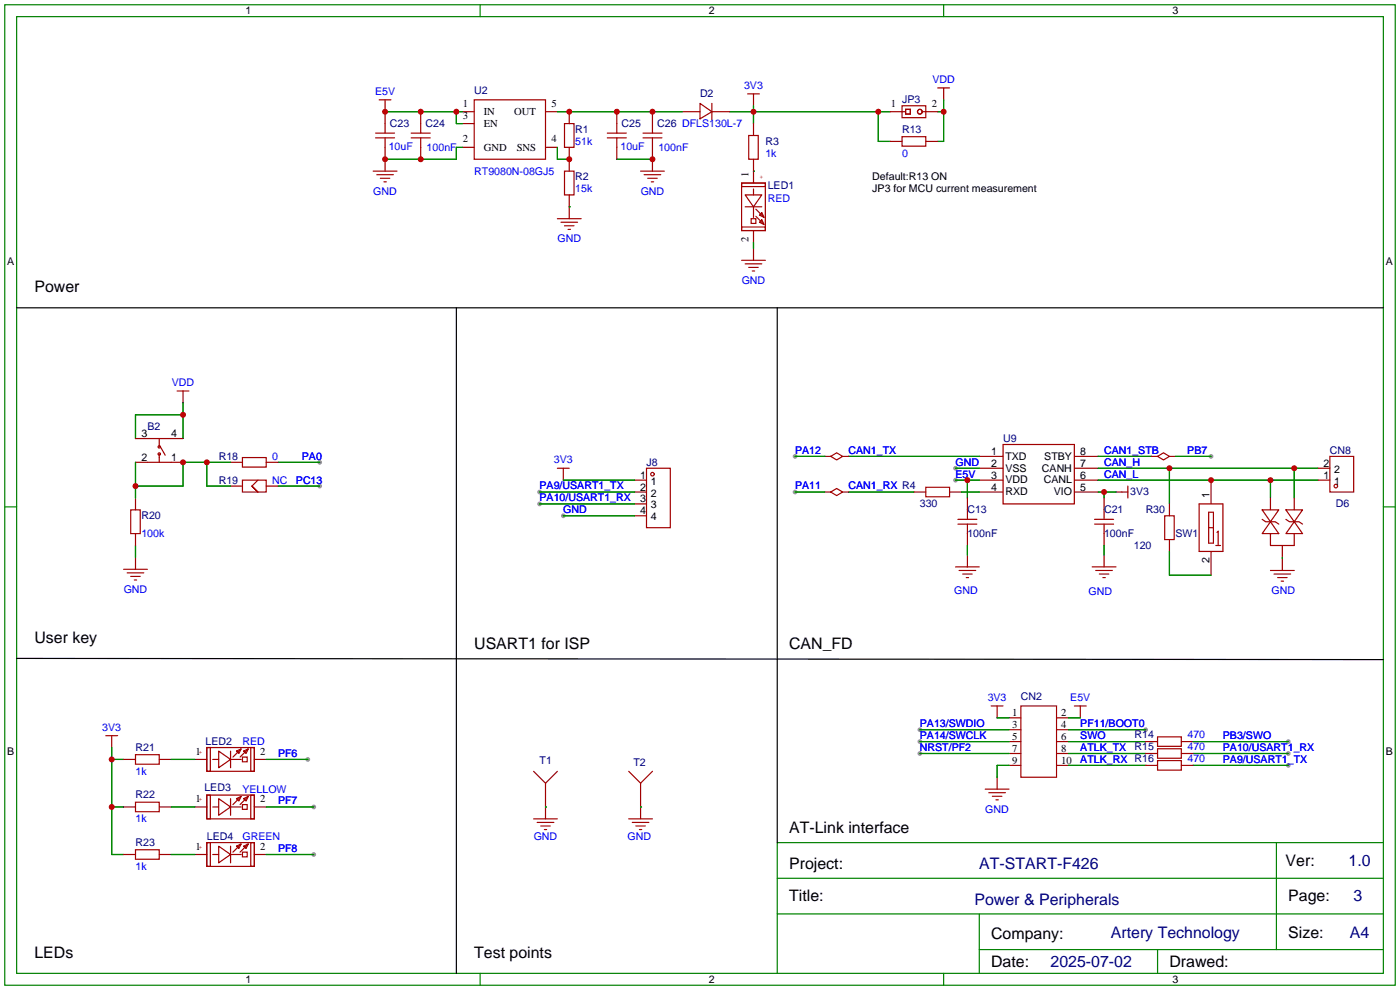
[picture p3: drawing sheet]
<svg xmlns="http://www.w3.org/2000/svg" width="299mm" height="212mm" viewBox="0 0 299 212" stroke-linecap="round" stroke-linejoin="round" font-family="sans-serif">
<g fill="#999">
<circle cx="68.3" cy="103.9" r=".51"/>
<circle cx="68.3" cy="98.8" r=".51"/>
<circle cx="65.8" cy="162.3" r=".51"/>
<circle cx="67.1" cy="182.6" r=".51"/>
<circle cx="67.1" cy="172.5" r=".51"/>
<circle cx="275.3" cy="161" r=".51"/>
<circle cx="275.3" cy="163.6" r=".51"/>
<circle cx="244.9" cy="156" r=".51"/>
<circle cx="196.6" cy="156" r=".51"/>
<circle cx="196.6" cy="158.5" r=".51"/>
<circle cx="196.6" cy="161" r=".51"/>
<circle cx="275.3" cy="158.5" r=".51"/>
<circle cx="204.2" cy="100.1" r=".51"/>
<circle cx="204.2" cy="102.6" r=".51"/>
<circle cx="258.8" cy="97.5" r=".51"/>
<circle cx="169.9" cy="97.5" r=".51"/>
<circle cx="169.9" cy="105.2" r=".51"/>
<circle cx="120.4" cy="110.2" r=".51"/>
<circle cx="115.3" cy="107.7" r=".51"/>
<circle cx="115.3" cy="105.2" r=".51"/>
</g>
<g fill="none" stroke="#a10000" stroke-width=".25">
<path d="M200.4 18.8h2.5M201.7 18.8v2.5M79.8 36.6h5M80.3 28.4h4M80.3 29.5h4M80.5 37.3h3.6M81 21.3h2.6M81.3 38.1h2M82 38.9h.5M82.3 34h.1M82.3 23.9h.1M82.3 21.3v7.1"/>
<path d="M82.3 29.5v7.1M87.9 28.4h4M87.9 29.5h4M89.9 23.9v4.5M89.9 29.5v4.5M98.8 23.9h2.5M98.8 31.5h2.5M98.8 26.4h2.5M101.3 21.3h15.3v12.7h-15.3zM116.6 23.9h2.5M116.6 31.5h2.5M120.6 36.6h2.1v5.1h-2.1z"/>
<path d="M120.6 26.4h2.1v5.1h-2.1zM121.7 23.9v2.5M121.7 31.5v5.1M129.8 28.4h4.1M129.8 29.5h4.1M131.8 23.9v4.5M131.8 29.5v4.5M136.9 36.6h5.1M137.4 28.4h4.1M137.4 29.5h4.1M137.7 37.3h3.5M138.4 38.1h2.1"/>
<path d="M139.2 38.9h.5M139.4 34h.1M139.4 23.9v4.5M139.4 29.5v7.1M145.8 23.9h3.8M149.6 22.1l2.5 1.8-2.5 1.5zM152.1 23.9h3.9M152.1 22.1v3.6M158.5 39.1h5.1v10.2h-5.1zM158.5 39.1h5.1v.8h-5.1zM159.8 20.1h2.5M160 29h2.1v5h-2.1z"/>
<path d="M161 20.1v2.5M161 26.4v2.6M161 34v5.1M161 22.6h.1M190.2 23.9h3.3M190.2 30.2h2.6M192.8 22.6h5.1v2.5h-5.1zM192.8 29.2h5.1v2h-5.1zM193.5 23.4h1.1v1h-1.1zM197.1 23.9h3.3M197.9 30.2h2.5M201.7 21.3h.1"/>
<path d="M119.1 46.7h5.1M119.9 47.5h3.5M120.6 48.3h2.1M121.4 49h.5M121.7 44.2h.1M121.7 41.7v5M158.5 48.5h5.1v.8h-5.1zM158.5 55.6h5.1M159.3 41.7h3.5l-1.8 2.5zM159.3 56.4h3.5M159.3 44.2h3.5M160 57.2h2.1"/>
<path d="M160.5 46.7h1v1.1h-1zM160.8 57.9h.5M161 53.1h.1M161 40.4v1.3M161 44.2v2.3M161 49.3v2.5M161 53.1v2.5M161.5 44.7l1.6 1.5M161.5 46.2l1.6 1.6M162.8 47l.5 1-1-.5zM162.8 45.5l.5 1-1-.5zM29 93.7h10.1"/>
<path d="M29 98.8h10.1M34 93.7v1.8M34 97v1.8M34.3 95.5l1 1.8M37.8 83.6h2.6M39.1 83.6v2.5M39.1 86.1h.1M49.3 98.8h2.5M51.8 97.8h5.1v2h-5.1zM56.9 98.8h2.5M176.3 97.5h1.2M177.5 97.5l1.3-.7 1.3 .7-1.3 .8z"/>
<path d="M180.1 97.5h1.3M209.3 97.5h5.1M214.4 95h15.2v12.7h-15.2zM229.6 97.5h5.1M246.1 97.5h1.3M247.4 97.5l1.3-.7 1.2 .7-1.2 .8zM249.9 97.5h1.3M284.2 97.5h5.1v7.7h-5.1zM27.9 109h2.1v5h-2.1zM29 119.1h.1M29 106.4v2.6M29 114v2.6"/>
<path d="M29 119.1v2.6M49.3 103.9h2.5M51.8 102.6h5.1v2.6h-5.1zM53.8 103.9l1.3 1.3-1.3-1.3M55.1 102.6l-1.3 1.3M56.9 103.9h2.5M119.1 100.1h2.6M120.4 100.1v2.5M120.4 102.6h.1M135.6 102.6h2.6M135.6 105.2h2.6M135.6 107.7h2.6"/>
<path d="M135.6 110.2h2.6M138.2 100.1h5.1v12.7h-5.1zM176.3 105.2h1.2M177.5 105.2l1.3-.8 1.3 .8-1.3 .7zM180.1 105.2h1.3M195.3 105.2h2.6M197.9 104.1h5v2.1h-5zM202.9 105.2h2.6M204.7 112h4.1M204.7 111h4.1M206.8 106.4v4.6M206.8 112v4.6"/>
<path d="M206.8 118.6v2.6M209.3 100.1h5.1M209.3 102.6h5.1M209.3 105.2h5.1M229.6 100.1h5.1M229.6 102.6h5.1M229.6 105.2h5.1M233.9 112h4.1M233.9 111h4.1M236 106.4v4.6M236 112v4.6M236 118.6v2.6"/>
<path d="M238.5 105.2h2.5M241 103.9v2.5M248.9 110.2h2.1v5.1h-2.1zM249.9 107.7v2.5M249.9 115.3v2.6M256.3 107.7h5.1v10.2h-5.1zM258.3 109.5h1v6.6h-1zM258.3 112.8h1M258.8 102.6v5.1M258.8 117.9v5M259.8 116.6h1.1M260.1 113.8l.2-.3v3.1"/>
<path d="M269.7 109h3.6l-1.8 2.5zM269.7 111l.8 .5h2l.8 .5M271.5 111.5l1.8 2.5h-3.6zM271.5 114v2.6h5.1v-2.6M271.5 106.4v2.6M274.1 116.6v2.5M274.1 119.4v2.5M274.8 109h3.6l-1.8 2.5zM274.8 111l.8 .5h2l.8 .5M276.6 111.5l1.8 2.5h-3.6zM276.6 106.4v2.6M281.7 100.1h2.5"/>
<path d="M281.7 102.6h2.5M26.4 121.7h5.1M27.2 122.4h3.5M27.9 123.2h2.1M28.7 124h.5M204.2 121.2h5.1M205 121.9h3.5M205.7 122.7h2.1M206.5 123.4h.5M233.4 121.2h5.1M234.2 121.9h3.5M234.9 122.7h2.1"/>
<path d="M235.7 123.4h.5M271.5 121.9h5.1M272.3 122.7h3.5M273 123.4h2.1M273.8 124.2h.5M22.6 157.2h2.5M23.9 157.2v2.6M23.9 159.8h.1M44.2 159.8h10.2v5h-10.2zM44.2 159.8h.8v5h-.8zM53.6 159.8h.8v5h-.8zM211.8 150.9h2.6"/>
<path d="M213.1 150.9v2.5M215.6 153.4h2.6M215.6 156h2.6M215.6 158.5h2.6M218.2 150.9h7.6v15.2h-7.6zM225.8 153.4h2.5M225.8 156h2.5M225.8 158.5h2.5M229.6 150.9h2.6M230.9 153.4h.1M230.9 150.9v2.5M244.9 158.5h2.5"/>
<path d="M247.4 157.5h5.1v2h-5.1zM252.5 158.5h2.5M26.4 162.3h2.6M26.4 172.5h2.6M29 161.3h5v2h-5zM29 171.5h5v2h-5zM34 162.3h2.6M34 172.5h2.6M41.7 162.3h2.5M41.7 172.5h2.5M44.2 169.9h10.2v5.1h-10.2zM44.2 169.9h.8v5.1h-.8z"/>
<path d="M45.5 162.3h1.2M45.5 172.5h1.2M46.7 160.5l2.6 1.8-2.6 1.8zM46.7 170.7l2.6 1.8-2.6 1.7zM49.3 160.5v3.6M49.3 170.7v3.5M49.3 162.3h2.3M49.3 172.5h2.3M50.5 160.5l1.1-.5-.5 1zM50.5 170.7l1.1-.5-.5 1zM51.3 160.3l-1.5 1.5M51.3 170.4l-1.5 1.6"/>
<path d="M51.8 161.8h1v1h-1zM51.8 172h1v1h-1zM52.1 160.5l1-.5-.5 1zM52.1 170.7l1-.5-.5 1zM52.8 160.3l-1.5 1.5M52.8 170.4l-1.5 1.6M53.6 169.9h.8v5.1h-.8zM54.4 162.3h2.5M54.4 172.5h2.5M114 164.8l2.6 2.6M114 175h5.1M114.8 175.8h3.6"/>
<path d="M115.6 176.5h2M116.3 177.3h.5M116.6 172.5h.1M116.6 167.4v7.6M119.1 164.8l-2.5 2.6M134.4 175h5M134.4 164.8l2.5 2.6M135.1 175.8h3.6M135.9 176.5h2M136.7 177.3h.5M136.9 172.5h.1M136.9 167.4v7.6"/>
<path d="M139.4 164.8l-2.5 2.6M210.6 168.7h5M211.3 169.4h3.6M212.1 170.2h2M212.9 170.9h.5M213.1 166.1h.1M213.1 166.1v2.6M215.6 161h2.6M215.6 163.6h2.6M225.8 161h2.5M225.8 163.6h2.5M244.9 161h2.5"/>
<path d="M244.9 163.6h2.5M247.4 160h5.1v2.1h-5.1zM247.4 162.6h5.1v2h-5.1zM252.5 161h2.5M252.5 163.6h2.5M26.4 182.6h2.6M29 181.6h5v2h-5zM34 182.6h2.6M41.7 182.6h2.5M44.2 180.1h10.2v5.1h-10.2zM44.2 180.1h.8v5.1h-.8zM45.5 182.6h1.2"/>
<path d="M46.7 180.8l2.6 1.8-2.6 1.8zM49.3 180.8v3.6M49.3 182.6h2.3M50.5 180.8l1.1-.5-.5 1.1zM51.3 180.6l-1.5 1.5M51.8 182.1h1v1h-1zM52.1 180.8l1-.5-.5 1.1zM52.8 180.6l-1.5 1.5M53.6 180.1h.8v5.1h-.8zM54.4 182.6h2.5"/>
<circle cx="196.6" cy="23.9" r=".51"/>
<circle cx="34" cy="95.5" r=".25"/>
<circle cx="34" cy="97" r=".25"/>
<circle cx="139.4" cy="101.3" r=".38"/>
<circle cx="285.5" cy="103.9" r=".38"/>
</g>
<g fill="none" stroke="#008700" stroke-width=".25">
<path d="M82.3 23.9h16.5M97.5 23.9v2.5h1.3M98.8 31.5h-1.3v2.5h-15.2M119.1 23.9h26.7M119.1 31.5v2.5h2.6M131.8 34h7.6M156 23.9h34.2M161 36.6h.1M161 22.6v3.8M187.7 23.9v6.3h2.5M200.4 23.9h1.3M201.7 21.3v8.9h-1.3"/>
<path d="M121.7 44.2h.1M161 51.8v1.3M29 98.8v7.6M39.1 86.1v7.6M39.1 88.6h-10.1v5.1M44.2 98.8v5.1h5.1M49.3 98.8h-10.2v5.1h-10.1M59.4 98.8h8.9M169.9 97.5h6.4M181.4 97.5h27.9M234.7 97.5h11.4M251.2 97.5h7.6"/>
<path d="M29 116.6v2.5M59.4 103.9h8.9M115.3 105.2h20.3M115.3 107.7h20.3M120.4 102.6h15.2M120.4 110.2h15.2M169.9 105.2h6.4M181.4 105.2h13.9M204.2 100.1h5.1M204.2 102.6h5.1M205.5 105.2h3.8M206.8 102.6v3.8"/>
<path d="M206.8 116.6v2M234.7 100.1h47M234.7 102.6h47M234.7 105.2h3.8M236 105.2v1.2M236 116.6v2M249.9 100.1v7.6M249.9 117.9v5h8.9M271.5 102.6v3.8M274.1 119.1v.3M276.6 100.1v6.3M23.9 159.8v22.8h2.5"/>
<path d="M196.6 158.5h19M196.6 156h19M213.1 153.4h2.5M228.3 153.4h2.6M228.3 158.5h16.6M228.3 156h16.6M255 158.5h20.3M23.9 172.5h2.5M23.9 162.3h2.5M36.6 172.5h5.1M36.6 162.3h5.1M56.9 172.5h10.2"/>
<path d="M56.9 162.3h8.9M116.6 172.5h.1M136.9 172.5h.1M196.6 161h19M215.6 163.6h-2.5v2.5M228.3 163.6h16.6M228.3 161h16.6M255 163.6h20.3M255 161h20.3M36.6 182.6h5.1M56.9 182.6h10.2"/>
</g>
<g fill="none" stroke="#008000" stroke-width=".25">
<path d="M1 1h297.2v209.6h-297.2zM3.6 3.6h292.1v204.4h-292.1zM102.6 1v2.6M201.7 1v2.6M1 108.3h2.6M295.7 108.3h2.5M209.3 195.3v12.7M272.8 180.1v22.8M295.7 195.3h-129.6v12.7M295.7 187.7h-129.6v7.6M295.7 180.1h-129.6v7.6M102.6 208v2.6"/>
<path d="M201.7 208v2.6M209.3 202.9h86.4M247.4 202.9v5.1"/>
</g>
<path d="M3.6 65.8h292.1M97.5 65.8v142.2M166.1 65.8v114.3M3.6 140.7l292.1 .3" fill="none" stroke="#000" stroke-width=".25"/>
<g fill="#c00">
<circle cx="161" cy="23.9" r=".63"/>
<circle cx="187.7" cy="23.9" r=".63"/>
<circle cx="201.7" cy="23.9" r=".63"/>
<circle cx="39.1" cy="88.6" r=".63"/>
<circle cx="23.9" cy="172.5" r=".63"/>
<circle cx="23.9" cy="162.3" r=".63"/>
<circle cx="82.3" cy="34" r=".63"/>
<circle cx="89.9" cy="34" r=".63"/>
<circle cx="97.5" cy="23.9" r=".63"/>
<circle cx="82.3" cy="23.9" r=".63"/>
<circle cx="89.9" cy="23.9" r=".63"/>
<circle cx="139.4" cy="34" r=".63"/>
<circle cx="121.7" cy="23.9" r=".63"/>
<circle cx="139.4" cy="23.9" r=".63"/>
<circle cx="131.8" cy="23.9" r=".63"/>
<circle cx="121.7" cy="34" r=".63"/>
<circle cx="29" cy="103.9" r=".63"/>
<circle cx="39.1" cy="98.8" r=".63"/>
<circle cx="44.2" cy="98.8" r=".63"/>
<circle cx="206.8" cy="102.6" r=".63"/>
<circle cx="236" cy="105.2" r=".63"/>
<circle cx="249.9" cy="100.1" r=".63"/>
<circle cx="276.6" cy="100.1" r=".63"/>
<circle cx="258.8" cy="102.6" r=".63"/>
<circle cx="271.5" cy="102.6" r=".63"/>
</g>
<g font-size="3.4">
<text x="7.4" y="62.4">Power</text>
<text x="7.4" y="137.4">User key</text>
<text x="101.3" y="138.6">USART1 for ISP</text>
<text x="168.7" y="138.6">CAN_FD</text>
<text x="168.7" y="178">AT-Link interface</text>
<text x="168.7" y="185.6">Project:</text>
<text x="274.8" y="185">Ver:</text>
<text x="168.7" y="192.6">Title:</text>
<text x="275.3" y="192.6">Page:</text>
<text x="211.8" y="200.6">Company:</text>
<text x="275.3" y="200.5">Size:</text>
<text x="7.4" y="204.7">LEDs</text>
<text x="101.3" y="204.7">Test points</text>
<text x="211.8" y="206.6">Date:</text>
<text x="249.9" y="206.6">Drawed:</text>
</g>
<g font-size="3.4" fill="#000080">
<text x="209.3" y="185.6">AT-START-F426</text>
<text x="288.2" y="185">1.0</text>
<text x="208.3" y="193.4">Power &amp; Peripherals</text>
<text x="289.3" y="192.6">3</text>
<text x="237.4" y="200.5">Artery Technology</text>
<text x="288.5" y="200.5">A4</text>
<text x="224.5" y="206.7">2025-07-02</text>
</g>
<g font-size="2.3">
<text x="52.5" y="3">1</text>
<text x="151.5" y="3">2</text>
<text x="250.6" y="3">3</text>
<text x="98.9" y="22.8">1</text>
<text x="117.9" y="22.8">5</text>
<text x="190.4" y="22.8">1</text>
<text x="199.1" y="22.8">2</text>
<text x="98.9" y="25.4">3</text>
<text x="103.4" y="24.6">IN</text>
<text x="103.4" y="27.1">EN</text>
<text x="109.9" y="24.6">OUT</text>
<text x="98.9" y="30.4">2</text>
<text x="103.4" y="32.2">GND</text>
<text x="110.4" y="32.2">SNS</text>
<text x="117.9" y="30.4">4</text>
<text x="160" y="37.8" transform="rotate(-90 160 37.8)">1</text>
<text x="186.4" y="41.1">JP3 for MCU current measurement</text>
<text x="186.4" y="38.6">Default:R13 ON</text>
<text x="160" y="51.7" transform="rotate(-90 160 51.7)">2</text>
<text x="1.5" y="56.7">A</text>
<text x="296.2" y="56.7">A</text>
<text x="30.2" y="93.4">3</text>
<text x="36.6" y="93.4">4</text>
<text x="30.2" y="98.5">2</text>
<text x="36.6" y="98.5">1</text>
<text x="211.8" y="97.2">1</text>
<text x="211.8" y="99.8">2</text>
<text x="214.9" y="98.2">TXD</text>
<text x="214.9" y="100.8">VSS</text>
<text x="222.7" y="100.8">CANH</text>
<text x="223.2" y="98.2">STBY</text>
<text x="230.9" y="99.8">7</text>
<text x="230.9" y="97.2">8</text>
<text x="282.8" y="99.8">2</text>
<text x="285.2" y="101">2</text>
<text x="136.8" y="102.3">1</text>
<text x="136.8" y="104.8">2</text>
<text x="136.8" y="107.4">3</text>
<text x="139.1" y="103.6">1</text>
<text x="139.1" y="106.1">2</text>
<text x="211.8" y="102.3">3</text>
<text x="211.8" y="104.8">4</text>
<text x="214.9" y="103.3">VDD</text>
<text x="214.9" y="105.9">RXD</text>
<text x="223.1" y="103.3">CANL</text>
<text x="225.2" y="105.9">VIO</text>
<text x="230.9" y="104.8">5</text>
<text x="230.9" y="102.3">6</text>
<text x="258.5" y="106.4" transform="rotate(-90 258.5 106.4)">1</text>
<text x="282.8" y="102.3">1</text>
<text x="285.2" y="103.6">1</text>
<text x="136.8" y="109.9">4</text>
<text x="139.1" y="108.7">3</text>
<text x="139.1" y="111.2">4</text>
<text x="258.5" y="120.4" transform="rotate(-90 258.5 120.4)">2</text>
<text x="216.3" y="153.1">1</text>
<text x="216.3" y="155.7">3</text>
<text x="226.8" y="153.1">2</text>
<text x="226.8" y="155.7">4</text>
<text x="1.5" y="161.4">B</text>
<text x="41.8" y="161.3">1</text>
<text x="55.6" y="161.3">2</text>
<text x="216.3" y="158.2">5</text>
<text x="216.3" y="160.7">7</text>
<text x="226.8" y="158.2">6</text>
<text x="226.8" y="160.7">8</text>
<text x="296.2" y="161.4">B</text>
<text x="216.3" y="163.3">9</text>
<text x="226.8" y="163.3">10</text>
<text x="41.8" y="171.4">1</text>
<text x="55.6" y="171.4">2</text>
<text x="41.8" y="181.6">1</text>
<text x="55.6" y="181.6">2</text>
<text x="52.5" y="210">1</text>
<text x="151.5" y="210">2</text>
<text x="250.6" y="210">3</text>
</g>
<g font-size="2.3" fill="#00f">
<text x="199.3" y="17.7">VDD</text>
<text x="80.2" y="20.3">E5V</text>
<text x="159" y="19">3V3</text>
<text x="83.1" y="32.1">10uF</text>
<text x="91.2" y="32.2">100nF</text>
<text x="122.9" y="31">51k</text>
<text x="132.6" y="32.1">10uF</text>
<text x="140.7" y="32.2">100nF</text>
<text x="163.6" y="33.5">1k</text>
<text x="192.8" y="33.5">0</text>
<text x="79.8" y="41.6">GND</text>
<text x="101.3" y="37.3">RT9080N-08GJ5</text>
<text x="122.9" y="41.1">15k</text>
<text x="136.9" y="41.6">GND</text>
<text x="164.1" y="43.1">RED</text>
<text x="119.1" y="51.8">GND</text>
<text x="158.5" y="60.7">GND</text>
<text x="36.7" y="82.5">VDD</text>
<text x="58.2" y="98.3">0</text>
<text x="64.5" y="98.3">PA0</text>
<text x="118.4" y="99">3V3</text>
<text x="169.9" y="97">PA12</text>
<text x="181.4" y="97">CAN1_TX</text>
<text x="204.2" y="99.5">GND</text>
<text x="236" y="97">CAN1_STB</text>
<text x="236" y="99.5">CAN_H</text>
<text x="253.7" y="97">PB7</text>
<text x="58.2" y="103.3">NC</text>
<text x="63.2" y="103.3">PC13</text>
<text x="115.3" y="107.2">PA10/USART1_RX</text>
<text x="115.3" y="104.6">PA9/USART1_TX</text>
<text x="169.9" y="104.6">PA11</text>
<text x="181.4" y="104.6">CAN1_RX R4</text>
<text x="204.2" y="102.1">E5V</text>
<text x="236" y="102.1">CAN_L</text>
<text x="120.4" y="109.7">GND</text>
<text x="30.2" y="114.8">100k</text>
<text x="26.4" y="126.7">GND</text>
<text x="204" y="127">GND</text>
<text x="232.7" y="127.2">GND</text>
<text x="271.8" y="127">GND</text>
<text x="211.1" y="149.8">3V3</text>
<text x="228.7" y="149.8">E5V</text>
<text x="196.6" y="155.4">PA13/SWDIO</text>
<text x="230.9" y="155.4">PF11/BOOT0</text>
<text x="21.9" y="156.2">3V3</text>
<text x="51.8" y="159.2">RED</text>
<text x="59.4" y="161.8">PF6</text>
<text x="196.6" y="158">PA14/SWCLK</text>
<text x="196.6" y="160.5">NRST/PF2</text>
<text x="230.9" y="160.5">ATLK_TX</text>
<text x="230.9" y="158">SWO</text>
<text x="253.8" y="160.3">470</text>
<text x="253.8" y="157.7">470</text>
<text x="261.4" y="160.5">PA10/USART1_RX</text>
<text x="261.4" y="158">PB3/SWO</text>
<text x="29" y="165.6">1k</text>
<text x="230.9" y="163">ATLK_RX R16</text>
<text x="253.8" y="162.8">470</text>
<text x="261.4" y="163">PA9/USART1_TX</text>
<text x="51.8" y="169.4">YELLOW</text>
<text x="59.4" y="171.9">PF7</text>
<text x="210.6" y="173.7">GND</text>
<text x="29" y="175.7">1k</text>
<text x="51.8" y="179.5">GREEN</text>
<text x="114.1" y="179.5">GND</text>
<text x="134.1" y="179.5">GND</text>
<text x="29" y="185.9">1k</text>
<text x="59.4" y="182.1">PF8</text>
</g>
<g font-size="2.3" fill="#000080">
<text x="101.3" y="20">U2</text>
<text x="149.6" y="20.8">D2</text>
<text x="192.8" y="22.1">JP3</text>
<text x="83.3" y="27.1">C23</text>
<text x="90.9" y="27.1">C24</text>
<text x="122.9" y="28.4">R1</text>
<text x="132.8" y="27.1">C25</text>
<text x="140.5" y="27.1">C26 DFLS130L-7</text>
<text x="192.8" y="28.4">R13</text>
<text x="163.6" y="31">R3</text>
<text x="122.9" y="38.6">R2</text>
<text x="164.1" y="40.4">LED1</text>
<text x="31.5" y="91.9">B2</text>
<text x="214.4" y="94.5">U9</text>
<text x="46.7" y="98.3">R18</text>
<text x="138.2" y="99.5">J8</text>
<text x="284.2" y="97">CN8</text>
<text x="46.7" y="103.3">R19</text>
<text x="241.6" y="105.9">3V3</text>
<text x="30.2" y="111">R20</text>
<text x="196.6" y="108.4">330</text>
<text x="206.8" y="109.7">C13</text>
<text x="236" y="109.7">C21</text>
<text x="244.9" y="109.7">R30</text>
<text x="285.5" y="108.4">D6</text>
<text x="206.8" y="114.8">100nF</text>
<text x="236" y="114.8">100nF</text>
<text x="242.3" y="117.3">120</text>
<text x="251.2" y="114.8">SW1</text>
<text x="218.2" y="149.6">CN2</text>
<text x="29" y="160.5">R21</text>
<text x="43.9" y="159.2">LED2</text>
<text x="242.5" y="160.2">R15</text>
<text x="242.5" y="157.7">R14</text>
<text x="115.3" y="163.3">T1</text>
<text x="135.4" y="163.8">T2</text>
<text x="29" y="170.7">R22</text>
<text x="43.7" y="169.1">LED3</text>
<text x="44.2" y="179.5">LED4</text>
<text x="29" y="180.8">R23</text>
</g>
<g font-size="1.4" fill="#a00000">
<text x="163.1" y="38.2" transform="rotate(-90 163.1 38.2)">+</text>
<text x="42.4" y="161.1">+</text>
<text x="42.4" y="171.3">+</text>
<text x="42.4" y="181.4">+</text>
</g>
</svg>
